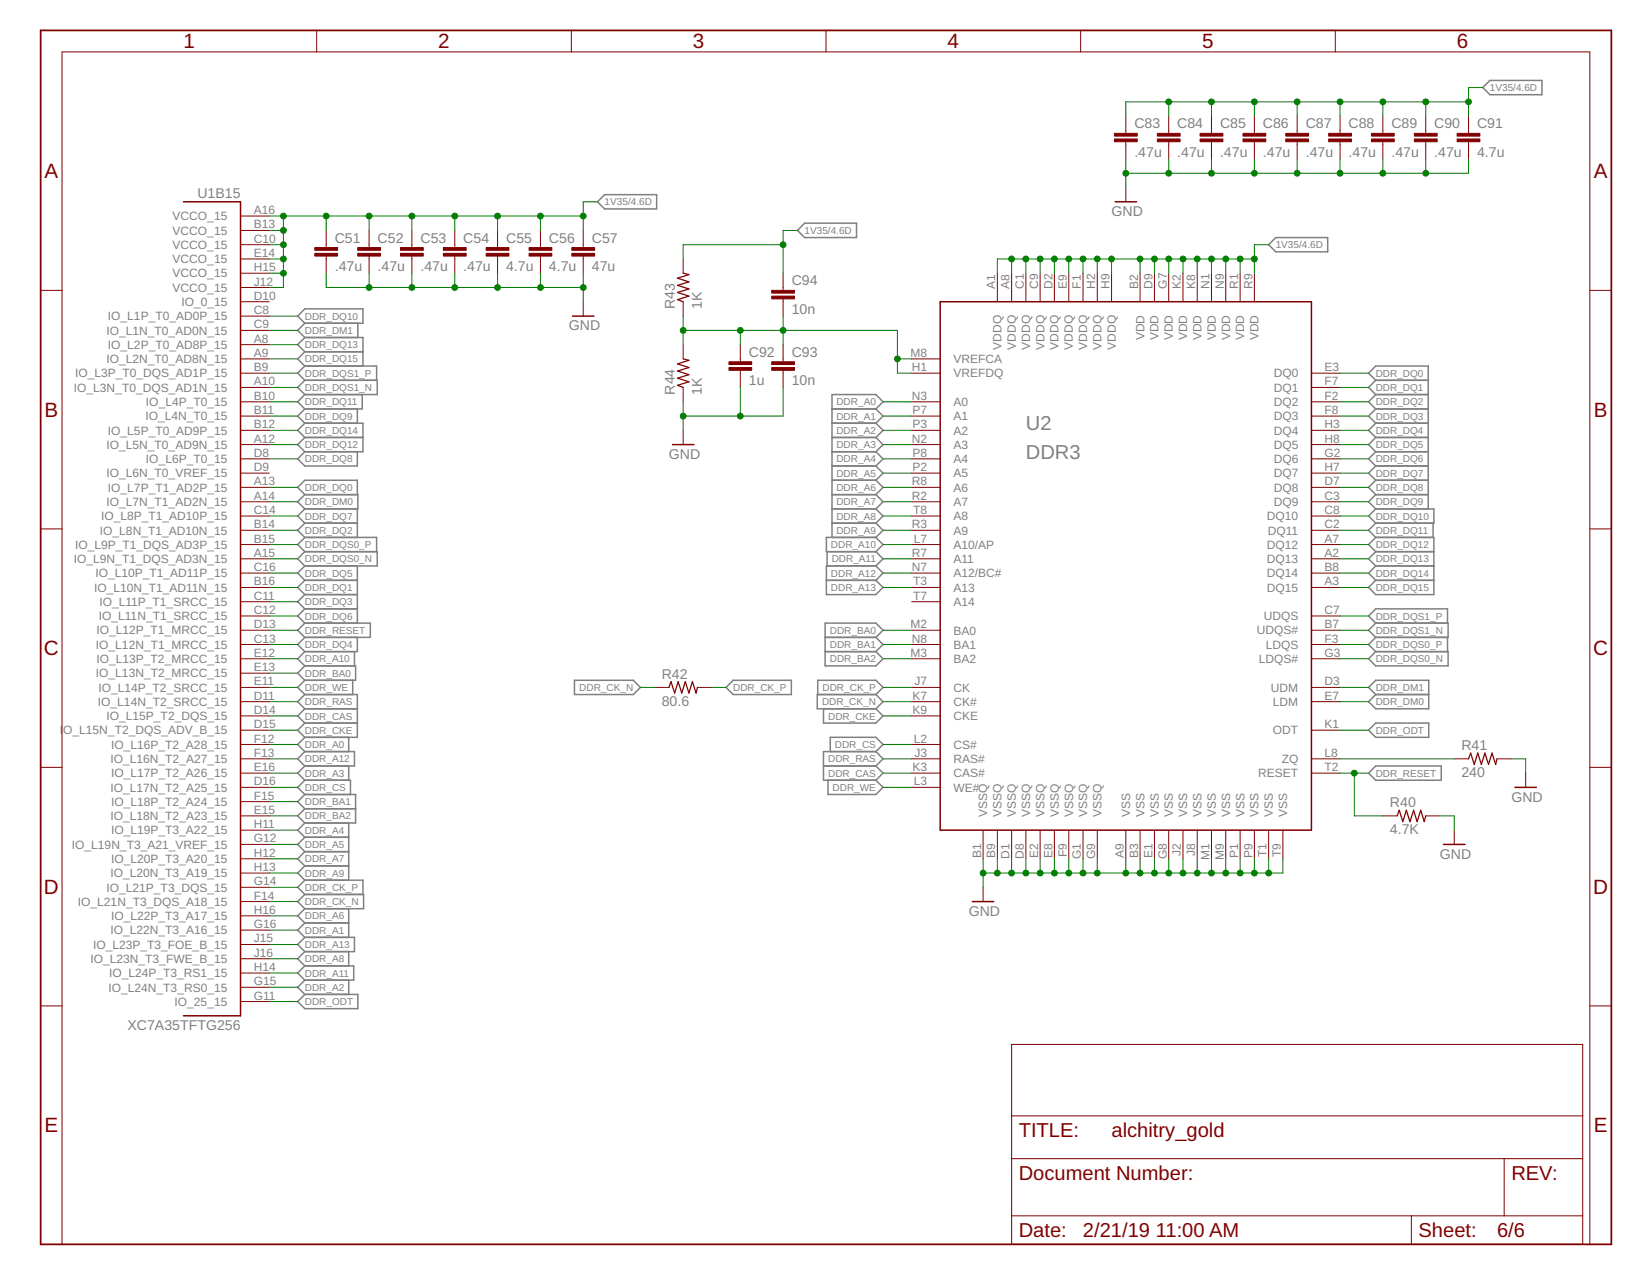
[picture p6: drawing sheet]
<svg xmlns="http://www.w3.org/2000/svg" width="279mm" height="216mm" viewBox="0 0 279 216" stroke-linecap="round" stroke-linejoin="round" font-family="sans-serif">
<g fill="none" stroke="#808080" stroke-width=".25">
<path d="M250.9 14.8l1.2-1.2h8.8v2.4h-8.8zM101.1 34.1l1.2-1.2h8.8v2.4h-8.8zM136.2 37.8h8.7v2.4h-8.7l-1.2-1.2zM51.6 52.3h9.8v2.4h-9.8l-1.2-1.2zM51.6 57.1h9.8v4.8M51.6 57.1l-1.2 1.2 1.2 1.2M51.6 59.5h9.8M51.6 59.5l-1.2 1.2 1.2 1.2M51.6 54.7l-1.2 1.2 1.2 1.2M60.6 54.7v2.4M214.7 41.4l1.2-1.2h8.8v2.4h-8.8zM51.6 61.9h12.1v2.4"/>
<path d="M51.6 64.3h12.2v2.5h-12.2M51.6 76.4l-1.2 1.2 1.2 1.2h8.9v-2.4M51.6 71.6h9.8v4.8h-9.8M51.6 74h9.8M51.6 69.2l-1.2 1.2 1.2 1.2M51.6 66.8l-1.2 1.2 1.2 1.2M51.6 74l-1.2 1.2 1.2 1.2M51.6 71.6l-1.2 1.2 1.2 1.2M51.6 64.3l-1.2 1.3 1.2 1.2M51.6 61.9l-1.2 1.2 1.2 1.2M60.5 69.2v2.4M61.3 66.8v2.4h-9.7"/>
<path d="M140.8 69.2h7.4M140.8 71.6h7.4M140.8 74h7.4M140.8 76.4h7.4M140.8 78.8h7.4M148.2 69.2l1.2-1.2-1.2-1.2h-7.4v24.1M148.2 69.2l1.2 1.2-1.2 1.2M148.2 71.6l1.2 1.2-1.2 1.2M148.2 74l1.2 1.2-1.2 1.2M148.2 76.4l1.2 1.2-1.2 1.2M148.2 78.8l1.2 1.3-1.2 1.2M232.8 64.3l-1.2-1.2 1.2-1.2h8.9v24.2"/>
<path d="M232.8 64.3h8.9M232.8 64.3l-1.2 1.3 1.2 1.2M232.8 66.8h8.9M232.8 66.8l-1.2 1.2 1.2 1.2M232.8 69.2h8.9M232.8 69.2l-1.2 1.2 1.2 1.2M232.8 71.6h8.9M232.8 71.6l-1.2 1.2 1.2 1.2M232.8 74h8.9M232.8 74l-1.2 1.2 1.2 1.2M232.8 76.4h8.9M232.8 76.4l-1.2 1.2 1.2 1.2"/>
<path d="M232.8 78.8h8.9M232.8 78.8l-1.2 1.3 1.2 1.2M51.6 83.7l-1.2-1.2 1.2-1.2h8.9v2.4M51.6 83.7h9v2.4h-9M51.6 98.2l-1.2 1.2 1.2 1.2M51.6 98.2h8.9M51.6 88.5l-1.2 1.2 1.2 1.2M51.6 88.5h8.9M51.6 90.9h12.1v2.4M51.6 95.8l-1.2 1.2 1.2 1.2M51.6 93.3h12.2v2.5h-12.2M51.6 86.1l-1.2 1.2 1.2 1.2"/>
<path d="M51.6 90.9l-1.2 1.2 1.2 1.2M51.6 93.3l-1.2 1.3 1.2 1.2M51.6 83.7l-1.2 1.2 1.2 1.2M60.5 86.1v4.8M60.5 95.8v9.6M139.8 98.2h8.4M140 93.3v2.5M140.8 81.3h7.4M140.8 83.7h7.4M140.8 88.5h7.4M140.8 86.1h7.4M148.2 95.8h-8.4v4.8h8.4l1.2-1.2-1.2-1.2"/>
<path d="M148.2 90.9h-8.4v2.4h8.4M148.2 81.3l1.2 1.2-1.2 1.2M148.2 83.7l1.2 1.2-1.2 1.2M148.2 86.1l1.2 1.2-1.2 1.2M148.2 88.5l1.2 1.2-1.2 1.2M148.2 90.9l1.2 1.2-1.2 1.2M148.2 93.3l1.2 1.3-1.2 1.2M148.2 95.8l1.2 1.2-1.2 1.2M232.8 81.3h8.9M232.8 83.7h8.9M232.8 98.2h9.9M232.8 90.9h9.9v9.7h-9.9l-1.2-1.2 1.2-1.2"/>
<path d="M232.8 86.1h9.9v2.4h-9.9M232.8 95.8h9.9M232.8 81.3l-1.2 1.2 1.2 1.2M232.8 83.7l-1.2 1.2 1.2 1.2M232.8 86.1l-1.2 1.2 1.2 1.2M232.8 88.5l-1.2 1.2 1.2 1.2M232.8 90.9l-1.2 1.2 1.2 1.2M232.8 93.3h9.9M232.8 93.3l-1.2 1.3 1.2 1.2M232.8 95.8l-1.2 1.2 1.2 1.2M242.5 88.5v2.4M51.6 117.5h8.9v7.3h-8.9"/>
<path d="M51.6 100.6h8.9M51.6 100.6l-1.2 1.2 1.2 1.2M51.6 103h8.9M51.6 107.8l-1.2 1.3 1.2 1.2M51.6 105.4h11.1v2.4h-11.1M51.6 103l-1.2 1.2 1.2 1.2M51.6 112.7h8.6v2.4h-8.6M51.6 119.9h8.9M51.6 105.4l-1.2 1.2 1.2 1.2M51.6 110.3l-1.2 1.2 1.2 1.2M51.6 112.7l-1.2 1.2 1.2 1.2M51.6 117.5l-1.2 1.2 1.2 1.2"/>
<path d="M51.6 119.9l-1.2 1.2 1.2 1.2M51.6 115.1l-1.2 1.2 1.2 1.2M59.7 115.1v2.4M60 110.3v2.4M60.5 107.8v2.5h-8.9M97.2 115.1h10l1.2 1.2-1.2 1.2h-10zM124.1 115.1h9.8v2.4h-9.8l-1.2-1.2zM138.4 117.5v-2.4h9.8l1.2 1.2-1.2 1.2M139.4 119.9v2.4h8.8l1.2-1.2-1.2-1.2M139.6 107.8h8.6M139.6 110.3h8.6M148.2 107.8l1.2-1.2-1.2-1.2h-8.6v7.3h8.6l1.2-1.2-1.2-1.2"/>
<path d="M148.2 117.5h-9.9v2.4h9.9M148.2 107.8l1.2 1.3-1.2 1.2M148.2 117.5l1.2 1.2-1.2 1.2M232.8 105.4l-1.2-1.2 1.2-1.2h12.2v2.4M232.8 105.4h12.3v2.4h-12.3M232.8 110.3h12.3v2.4h-12.3l-1.2-1.2zM232.8 107.8l-1.2 1.3 1.2 1.2M232.8 105.4l-1.2 1.2 1.2 1.2M232.8 115.1h9v4.8h-9l-1.2-1.2 1.2-1.2-1.2-1.2zM232.8 117.5h9M245 107.8v2.5M51.6 122.3h8.9"/>
<path d="M51.6 127.2h8.4v2.4h-8.4M51.6 132h7.7v2.4M51.6 124.8l-1.2 1.2 1.2 1.2M51.6 129.6l-1.2 1.2 1.2 1.2M51.6 139.3l-1.2 1.2 1.2 1.2M51.6 134.4h8.6v4.9h-8.6M51.6 127.2l-1.2 1.2 1.2 1.2M51.6 134.4l-1.2 1.2 1.2 1.2M51.6 136.8h8.6M51.6 136.8l-1.2 1.2 1.2 1.3M51.6 122.3l-1.2 1.2 1.2 1.3M51.6 132l-1.2 1.2 1.2 1.2"/>
<path d="M59 124.8v2.4M59 129.6v2.4M59 139.3v9.6M139.4 129.6h8.8M140.1 132v2.4h8.1l1.2-1.2-1.2-1.2M140.5 127.2v-2.4h7.7l1.2 1.2-1.2 1.2M148.2 127.2h-8.8v4.8h8.8M148.2 127.2l1.2 1.2-1.2 1.2M148.2 129.6l1.2 1.2-1.2 1.2M232.8 122.3h9v2.5h-9l-1.2-1.3zM232.8 129.6h11.1v2.4h-11.1l-1.2-1.2zM51.6 148.9h9.8v2.4"/>
<path d="M51.6 156.2l-1.2 1.2 1.2 1.2M51.6 156.2h7.4M51.6 158.6h8.4v2.4h-8.4M51.6 141.7h7.4M51.6 141.7l-1.2 1.2 1.2 1.2M51.6 144.1h7.4M51.6 153.8l-1.2 1.2 1.2 1.2M51.6 151.3h9.9v2.5h-9.9M51.6 144.1l-1.2 1.2 1.2 1.2M51.6 146.5h7.4M51.6 146.5l-1.2 1.2 1.2 1.2M51.6 158.6l-1.2 1.2 1.2 1.2"/>
<path d="M51.6 148.9l-1.2 1.2 1.2 1.2M51.6 151.3l-1.2 1.2 1.2 1.3M59 153.8v4.8M50.4 169.5l1.2-1.2h9v2.4h-9zM51.6 165.8l-1.2 1.2 1.2 1.3M51.6 163.4h8.3v2.4h-8.3M51.6 161l-1.2 1.2 1.2 1.2M51.6 163.4l-1.2 1.2 1.2 1.2M59 161v2.4M59 165.8v2.5"/>
</g>
<g fill="none" stroke="#800000" stroke-width=".17">
<path d="M53.6 5.1v3.7M96.7 5.1v3.7M139.8 5.1v3.7M182.9 5.1v3.7M190.5 19.6v2.9M197.8 19.6v2.9M205 19.6v2.9M212.3 19.6v2.9M219.5 19.6v2.9M226 5.1v3.7M226.8 19.6v2.9M234 19.6v2.9"/>
<path d="M241.3 19.6v2.9M248.5 19.6v2.9M40.7 36.6h4.9M40.7 39h4.9M55.2 39v2.9M62.5 39v2.9M69.7 39v2.9M77 39v2.9M84.2 39v2.9M91.5 39v2.9M98.7 39v2.9M190.5 24v2.9"/>
<path d="M190.5 31.7v2.4M197.8 24v2.9M205 24v2.9M212.3 24v2.9M219.5 24v2.9M226.8 24v2.9M234 24v2.9M241.3 24v2.9M248.5 24v2.9M6.9 49.1h3.6M40.7 41.4h4.9M40.7 43.8h4.9"/>
<path d="M40.7 46.2h4.9M40.7 48.6h4.9M40.7 51.1h4.9M40.7 53.5h4.9M40.7 55.9h4.9M40.7 58.3h4.9M55.2 43.3v2.9M62.5 43.3v2.9M69.7 43.3v2.9M77 43.3v2.9M84.2 43.3v2.9M91.5 43.3v2.9"/>
<path d="M98.7 43.3v2.9M98.7 51.1v2.4M115.6 43.8v2.4M115.6 51.1v2.4M115.6 58.3v2.4M125.3 58.3v2.9M132.5 46.2v2.9M132.5 50.6v2.9M132.5 58.3v2.9M168.8 46.2v4.9M171.2 46.2v4.9M173.6 46.2v4.9"/>
<path d="M176 46.2v4.9M178.4 46.2v4.9M180.9 46.2v4.9M183.3 46.2v4.9M185.7 46.2v4.9M188.1 46.2v4.9M192.9 46.2v4.9M195.4 46.2v4.9M197.8 46.2v4.9M200.2 46.2v4.9M202.6 46.2v4.9M205 46.2v4.9"/>
<path d="M207.4 46.2v4.9M209.9 46.2v4.9M212.3 46.2v4.9M269 49.1h3.7M40.7 68h4.9M40.7 70.4h4.9M40.7 72.8h4.9M40.7 75.2h4.9M40.7 77.6h4.9M40.7 63.1h4.9M40.7 65.6h4.9M40.7 60.7h4.9"/>
<path d="M115.6 65.6v2.4M115.6 72.8v2.4M125.3 62.7v2.9M132.5 62.7v2.9M154.3 68h4.8M154.3 70.4h4.8M154.3 72.8h4.8M154.3 75.2h4.8M154.3 77.6h4.8M154.3 63.1h4.8M154.3 60.7h4.8M221.9 68h4.9"/>
<path d="M221.9 70.4h4.9M221.9 72.8h4.9M221.9 75.2h4.9M221.9 77.6h4.9M221.9 63.1h4.9M221.9 65.6h4.9M6.9 89.5h3.6M40.7 80.1h4.9M40.7 82.5h4.9M40.7 84.9h4.9M40.7 87.3h4.9M40.7 89.7h4.9"/>
<path d="M40.7 92.1h4.9M40.7 94.6h4.9M40.7 97h4.9M40.7 99.4h4.9M154.3 80.1h4.8M154.3 82.5h4.8M154.3 84.9h4.8M154.3 87.3h4.8M154.3 89.7h4.8M154.3 92.1h4.8M154.3 94.6h4.8M154.3 97h4.8"/>
<path d="M154.3 99.4h4.8M221.9 80.1h4.9M221.9 82.5h4.9M221.9 84.9h4.9M221.9 87.3h4.9M221.9 89.7h4.9M221.9 92.1h4.9M221.9 94.6h4.9M221.9 97h4.9M221.9 99.4h4.9M269 89.5h3.7M40.7 101.8h4.9"/>
<path d="M40.7 106.6h4.9M40.7 109.1h4.9M40.7 111.5h4.9M40.7 116.3h4.9M40.7 118.7h4.9M40.7 104.2h4.9M40.7 113.9h4.9M110.8 116.3h2.4M118 116.3h2.5M154.3 101.8h4.8M154.3 106.6h4.8M154.3 109.1h4.8"/>
<path d="M154.3 111.5h4.8M154.3 116.3h4.8M154.3 118.7h4.8M221.9 106.6h4.9M221.9 109.1h4.9M221.9 111.5h4.9M221.9 116.3h4.9M221.9 118.7h4.9M221.9 104.2h4.9M6.9 129.8h3.6M40.7 121.1h4.9M40.7 126h4.9"/>
<path d="M40.7 128.4h4.9M40.7 130.8h4.9M40.7 133.2h4.9M40.7 123.5h4.9M40.7 135.6h4.9M40.7 138h4.9M154.3 121.1h4.8M154.3 126h4.8M154.3 128.4h4.8M154.3 130.8h4.8M154.3 133.2h4.8M221.9 128.4h4.9"/>
<path d="M221.9 130.8h4.9M221.9 123.5h4.9M234 138h2.4M241.3 138h2.4M246.1 128.4h2.4M253.3 128.4h2.5M258.2 130.8v2.4M269 129.8h3.7M40.7 140.5h4.9M40.7 142.9h4.9M40.7 145.3h4.9M40.7 147.7h4.9"/>
<path d="M40.7 150.1h4.9M40.7 152.5h4.9M40.7 155h4.9M40.7 157.4h4.9M40.7 159.8h4.9M166.4 140.5v4.8M166.4 150.1v2.4M168.8 140.5v4.8M171.2 140.5v4.8M173.6 140.5v4.8M176 140.5v4.8M178.4 140.5v4.8"/>
<path d="M180.9 140.5v4.8M183.3 140.5v4.8M185.7 140.5v4.8M190.5 140.5v4.8M192.9 140.5v4.8M195.4 140.5v4.8M197.8 140.5v4.8M200.2 140.5v4.8M202.6 140.5v4.8M205 140.5v4.8M207.4 140.5v4.8M209.9 140.5v4.8"/>
<path d="M212.3 140.5v4.8M214.7 140.5v4.8M217.1 140.5v4.8M246.1 140.5v2.4M6.9 170.2h3.6M40.7 162.2h4.9M40.7 164.6h4.9M40.7 167h4.9M40.7 169.5h4.9M171.2 176.7h96.6v33.8h-96.6zM269 170.2h3.7M171.2 196h96.6"/>
<path d="M171.2 188.8h96.6M254.6 196v9.7M10.5 210.5v-201.7h258.5v201.7M171.2 205.7h96.6M238.8 205.7v4.8"/>
</g>
<path d="M31.1 34.1h9.6v137.8h-9.6M188.7 34.1h3.6M96.9 53.5h3.6M159.1 51.1h62.8v89.4h-62.8zM113.8 75.2h3.6M256.4 133.2h3.6M164.5 152.5h3.7M244.3 142.9h3.6" fill="none" stroke="#800000" stroke-width=".25"/>
<path d="M6.9 5.1h265.8v205.4h-265.8z" fill="none" stroke="#800000" stroke-width=".3"/>
<g fill="#800000" stroke="#800000" stroke-width=".17">
<path d="M53.3 42.9h3.8v.4h-3.8z"/>
<path d="M53.3 41.9h3.8v.5h-3.8z"/>
<path d="M60.5 42.9h3.9v.4h-3.9z"/>
<path d="M60.5 41.9h3.9v.5h-3.9z"/>
<path d="M67.8 42.9h3.8v.4h-3.8z"/>
<path d="M67.8 41.9h3.8v.5h-3.8z"/>
<path d="M75 42.9h3.9v.4h-3.9z"/>
<path d="M75 41.9h3.9v.5h-3.9z"/>
<path d="M82.3 42.9h3.8v.4h-3.8z"/>
<path d="M82.3 41.9h3.8v.5h-3.8z"/>
<path d="M89.5 42.9h3.9v.4h-3.9z"/>
<path d="M89.5 41.9h3.9v.5h-3.9z"/>
<path d="M96.8 42.9h3.8v.4h-3.8z"/>
<path d="M96.8 41.9h3.8v.5h-3.8z"/>
<path d="M188.6 23.5h3.8v.5h-3.8z"/>
<path d="M188.6 22.6h3.8v.4h-3.8z"/>
<path d="M195.9 23.5h3.8v.5h-3.8z"/>
<path d="M195.9 22.6h3.8v.4h-3.8z"/>
<path d="M203.1 23.5h3.8v.5h-3.8z"/>
<path d="M203.1 22.6h3.8v.4h-3.8z"/>
<path d="M210.4 23.5h3.8v.5h-3.8z"/>
<path d="M210.4 22.6h3.8v.4h-3.8z"/>
<path d="M217.6 23.5h3.8v.5h-3.8z"/>
<path d="M217.6 22.6h3.8v.4h-3.8z"/>
<path d="M224.9 23.5h3.8v.5h-3.8z"/>
<path d="M224.9 22.6h3.8v.4h-3.8z"/>
<path d="M232.1 23.5h3.8v.5h-3.8z"/>
<path d="M232.1 22.6h3.8v.4h-3.8z"/>
<path d="M239.4 23.5h3.8v.5h-3.8z"/>
<path d="M239.4 22.6h3.8v.4h-3.8z"/>
<path d="M246.6 23.5h3.8v.5h-3.8z"/>
<path d="M246.6 22.6h3.8v.4h-3.8z"/>
<path d="M123.4 62.2h3.8v.5h-3.8z"/>
<path d="M123.4 61.2h3.8v.5h-3.8z"/>
<path d="M130.6 62.2h3.9v.5h-3.9z"/>
<path d="M130.6 61.2h3.9v.5h-3.9z"/>
<path d="M130.6 50.1h3.9v.5h-3.9z"/>
<path d="M130.6 49.1h3.9v.5h-3.9z"/>
</g>
<path d="M115.6 46.2l1 .3-1.9 .6 1.9 .6-1.9 .6 1.9 .6-1.9 .6 1.9 .6-1.9 .6 .9 .4M115.6 60.7l1 .3-1.9 .6 1.9 .6-1.9 .6 1.9 .6-1.9 .6 1.9 .6-1.9 .6 .9 .4M113.2 116.3l.4-1 .6 2 .6-2 .6 2 .6-2 .6 2 .6-2 .6 2 .2-1M236.4 138l.4-.9 .6 1.9 .6-1.9 .6 1.9 .6-1.9 .6 1.9 .6-1.9 .6 1.9 .3-1M248.5 128.4l.4-1 .6 1.9 .6-1.9 .6 1.9 .6-1.9 .6 1.9 .6-1.9 .6 1.9 .2-.9" fill="none" stroke="#800000" stroke-width=".21"/>
<g fill="none" stroke="#008000" stroke-width=".17">
<path d="M197.8 17.2v2.4M205 17.2v2.4M212.3 17.2v2.4M219.5 17.2v2.4M226.8 17.2v2.4M234 17.2v2.4M241.3 17.2v2.4M248.5 17.2h-58v2.4M250.9 14.8h-2.4v4.8M45.6 39h2.4M45.6 36.6h53.1M48 36.6v12h-2.4"/>
<path d="M55.2 36.6v2.4M62.5 36.6v2.4M69.7 36.6v2.4M77 36.6v2.4M84.2 36.6v2.4M91.5 36.6v2.4M101.1 34.1h-2.4v4.9M135 39h-2.5v7.2M190.5 26.9v4.8M197.8 26.9v2.4M205 26.9v2.4M212.3 26.9v2.4"/>
<path d="M219.5 26.9v2.4M226.8 26.9v2.4M234 26.9v2.4M241.3 26.9v2.4M248.5 26.9v2.4h-58M45.6 53.5h4.8M45.6 58.3h4.8M45.6 55.9h4.8M45.6 46.2h2.4M45.6 43.8h2.4M45.6 41.4h2.4M55.2 46.2v2.4h43.5"/>
<path d="M62.5 46.2v2.4M69.7 46.2v2.4M77 46.2v2.4M84.2 46.2v2.4M91.5 46.2v2.4M98.7 46.2v4.9M115.6 55.9h36.3v7.2h2.4M115.6 53.5v4.8M125.3 55.9v2.4M132.5 41.4h-16.9v2.4M132.5 53.5v4.8M171.2 43.8v2.4"/>
<path d="M173.6 43.8v2.4M176 43.8v2.4M178.4 43.8v2.4M180.9 43.8v2.4M183.3 43.8v2.4M185.7 43.8v2.4M188.1 43.8v2.4M192.9 43.8v2.4M195.4 43.8v2.4M197.8 43.8v2.4M200.2 43.8v2.4M202.6 43.8v2.4"/>
<path d="M205 43.8v2.4M207.4 43.8v2.4M209.9 43.8v2.4M212.3 43.8h-43.5v2.4M214.7 41.4h-2.4v4.8M45.6 63.1h4.8M45.6 65.6h4.8M45.6 68h4.8M45.6 70.4h4.8M45.6 72.8h4.8M45.6 75.2h4.8M45.6 77.6h4.8"/>
<path d="M45.6 60.7h4.8M115.6 68v4.8M125.3 65.6v4.8M132.5 65.6v4.8h-16.9M149.4 68h4.9M149.4 70.4h4.9M149.4 72.8h4.9M149.4 75.2h4.9M149.4 77.6h4.9M151.9 60.7h2.4M226.8 63.1h4.8M226.8 65.6h4.8"/>
<path d="M226.8 68h4.8M226.8 70.4h4.8M226.8 72.8h4.8M226.8 75.2h4.8M226.8 77.6h4.8M45.6 82.5h4.8M45.6 99.4h4.8M45.6 89.7h4.8M45.6 97h4.8M45.6 87.3h4.8M45.6 84.9h4.8M45.6 92.1h4.8"/>
<path d="M45.6 94.6h4.8M149.4 82.5h4.9M149.4 99.4h4.9M149.4 89.7h4.9M149.4 97h4.9M149.4 80.1h4.9M149.4 87.3h4.9M149.4 84.9h4.9M149.4 92.1h4.9M149.4 94.6h4.9M226.8 82.5h4.8M226.8 99.4h4.8"/>
<path d="M226.8 89.7h4.8M226.8 97h4.8M226.8 80.1h4.8M226.8 87.3h4.8M226.8 84.9h4.8M226.8 92.1h4.8M226.8 94.6h4.8M45.6 101.8h4.8M45.6 109.1h4.8M45.6 104.2h4.8M45.6 111.5h4.8M45.6 106.6h4.8"/>
<path d="M45.6 116.3h4.8M45.6 118.7h4.8M45.6 113.9h4.8M108.4 116.3h2.4M120.5 116.3h2.4M149.4 109.1h4.9M149.4 111.5h4.9M149.4 106.6h4.9M149.4 116.3h4.9M149.4 118.7h4.9M226.8 109.1h4.8M226.8 104.2h4.8"/>
<path d="M226.8 111.5h4.8M226.8 106.6h4.8M226.8 116.3h4.8M226.8 118.7h4.8M45.6 123.5h4.8M45.6 130.8h4.8M45.6 138h4.8M45.6 126h4.8M45.6 128.4h4.8M45.6 135.6h4.8M45.6 121.1h4.8M45.6 133.2h4.8"/>
<path d="M149.4 130.8h4.9M149.4 126h4.9M149.4 128.4h4.9M149.4 121.1h4.9M149.4 133.2h4.9M226.8 123.5h4.8M226.8 130.8h4.8M226.8 128.4h19.3M229.2 130.8v7.2h4.8M243.7 138h2.4v2.5M255.8 128.4h2.4v2.4M45.6 157.4h4.8"/>
<path d="M45.6 140.5h4.8M45.6 142.9h4.8M45.6 155h4.8M45.6 145.3h4.8M45.6 147.7h4.8M45.6 159.8h4.8M45.6 150.1h4.8M45.6 152.5h4.8M166.4 145.3v4.8M168.8 145.3v2.4M171.2 145.3v2.4M173.6 145.3v2.4"/>
<path d="M176 145.3v2.4M178.4 145.3v2.4M180.9 145.3v2.4M183.3 145.3v2.4M185.7 145.3v2.4M190.5 145.3v2.4M192.9 145.3v2.4M195.4 145.3v2.4M197.8 145.3v2.4M200.2 145.3v2.4M202.6 145.3v2.4M205 145.3v2.4"/>
<path d="M207.4 145.3v2.4M209.9 145.3v2.4M212.3 145.3v2.4M214.7 145.3v2.4M217.1 145.3v2.4h-50.7M45.6 169.5h4.8M45.6 167h4.8M45.6 162.2h4.8M45.6 164.6h4.8"/>
</g>
<g fill="#008000" stroke="#008000" stroke-width=".17">
<circle cx="229.2" cy="130.8" r=".49"/>
<circle cx="48" cy="46.2" r=".49"/>
<circle cx="48" cy="43.8" r=".49"/>
<circle cx="48" cy="41.4" r=".49"/>
<circle cx="48" cy="39" r=".49"/>
<circle cx="48" cy="36.6" r=".49"/>
<circle cx="55.2" cy="36.6" r=".49"/>
<circle cx="62.5" cy="36.6" r=".49"/>
<circle cx="69.7" cy="36.6" r=".49"/>
<circle cx="77" cy="36.6" r=".49"/>
<circle cx="84.2" cy="36.6" r=".49"/>
<circle cx="91.5" cy="36.6" r=".49"/>
<circle cx="98.7" cy="36.6" r=".49"/>
<circle cx="195.4" cy="43.8" r=".49"/>
<circle cx="197.8" cy="43.8" r=".49"/>
<circle cx="200.2" cy="43.8" r=".49"/>
<circle cx="202.6" cy="43.8" r=".49"/>
<circle cx="205" cy="43.8" r=".49"/>
<circle cx="207.4" cy="43.8" r=".49"/>
<circle cx="209.9" cy="43.8" r=".49"/>
<circle cx="212.3" cy="43.8" r=".49"/>
<circle cx="192.9" cy="43.8" r=".49"/>
<circle cx="188.1" cy="43.8" r=".49"/>
<circle cx="185.7" cy="43.8" r=".49"/>
<circle cx="183.3" cy="43.8" r=".49"/>
<circle cx="180.9" cy="43.8" r=".49"/>
<circle cx="178.4" cy="43.8" r=".49"/>
<circle cx="176" cy="43.8" r=".49"/>
<circle cx="173.6" cy="43.8" r=".49"/>
<circle cx="171.2" cy="43.8" r=".49"/>
<circle cx="197.8" cy="17.2" r=".49"/>
<circle cx="205" cy="17.2" r=".49"/>
<circle cx="212.3" cy="17.2" r=".49"/>
<circle cx="219.5" cy="17.2" r=".49"/>
<circle cx="226.8" cy="17.2" r=".49"/>
<circle cx="234" cy="17.2" r=".49"/>
<circle cx="241.3" cy="17.2" r=".49"/>
<circle cx="248.5" cy="17.2" r=".49"/>
<circle cx="132.5" cy="41.4" r=".49"/>
<circle cx="98.7" cy="48.6" r=".49"/>
<circle cx="91.5" cy="48.6" r=".49"/>
<circle cx="84.2" cy="48.6" r=".49"/>
<circle cx="77" cy="48.6" r=".49"/>
<circle cx="69.7" cy="48.6" r=".49"/>
<circle cx="62.5" cy="48.6" r=".49"/>
<circle cx="166.4" cy="147.7" r=".49"/>
<circle cx="168.8" cy="147.7" r=".49"/>
<circle cx="171.2" cy="147.7" r=".49"/>
<circle cx="173.6" cy="147.7" r=".49"/>
<circle cx="176" cy="147.7" r=".49"/>
<circle cx="178.4" cy="147.7" r=".49"/>
<circle cx="180.9" cy="147.7" r=".49"/>
<circle cx="183.3" cy="147.7" r=".49"/>
<circle cx="185.7" cy="147.7" r=".49"/>
<circle cx="190.5" cy="147.7" r=".49"/>
<circle cx="192.9" cy="147.7" r=".49"/>
<circle cx="195.4" cy="147.7" r=".49"/>
<circle cx="197.8" cy="147.7" r=".49"/>
<circle cx="200.2" cy="147.7" r=".49"/>
<circle cx="202.6" cy="147.7" r=".49"/>
<circle cx="205" cy="147.7" r=".49"/>
<circle cx="207.4" cy="147.7" r=".49"/>
<circle cx="209.9" cy="147.7" r=".49"/>
<circle cx="212.3" cy="147.7" r=".49"/>
<circle cx="214.7" cy="147.7" r=".49"/>
<circle cx="115.6" cy="70.4" r=".49"/>
<circle cx="125.3" cy="70.4" r=".49"/>
<circle cx="197.8" cy="29.3" r=".49"/>
<circle cx="205" cy="29.3" r=".49"/>
<circle cx="212.3" cy="29.3" r=".49"/>
<circle cx="219.5" cy="29.3" r=".49"/>
<circle cx="226.8" cy="29.3" r=".49"/>
<circle cx="234" cy="29.3" r=".49"/>
<circle cx="241.3" cy="29.3" r=".49"/>
<circle cx="190.5" cy="29.3" r=".49"/>
<circle cx="115.6" cy="55.9" r=".49"/>
<circle cx="125.3" cy="55.9" r=".49"/>
<circle cx="132.5" cy="55.9" r=".49"/>
<circle cx="151.9" cy="60.7" r=".49"/>
</g>
<g font-size="3.5" fill="#800000">
<text x="31.1" y="8.2">1</text>
<text x="74.2" y="8.2">2</text>
<text x="117.3" y="8.2">3</text>
<text x="160.4" y="8.2">4</text>
<text x="203.4" y="8.2">5</text>
<text x="246.5" y="8.2">6</text>
<text x="7.5" y="30.2">A</text>
<text x="269.7" y="30.2">A</text>
<text x="7.5" y="70.5">B</text>
<text x="269.7" y="70.5">B</text>
<text x="7.4" y="110.9">C</text>
<text x="269.6" y="110.9">C</text>
<text x="7.4" y="151.2">D</text>
<text x="269.6" y="151.2">D</text>
<text x="7.5" y="191.6">E</text>
<text x="269.7" y="191.6">E</text>
</g>
<g font-size="3.4" fill="#808080">
<text x="173.6" y="77.6">DDR3</text>
<text x="173.6" y="72.8">U2</text>
</g>
<g font-size="3.4" fill="#800000">
<text x="172.4" y="192.4">TITLE:</text>
<text x="188.1" y="192.4">alchitry_gold</text>
<text x="172.4" y="199.7">Document Number:</text>
<text x="255.8" y="199.7">REV:</text>
<text x="172.4" y="209.3">Date:</text>
<text x="183.3" y="209.3">2/21/19</text>
<text x="195.6" y="209.3">11:00 AM</text>
<text x="240.1" y="209.3">Sheet:</text>
<text x="253.4" y="209.3">6/6</text>
</g>
<g font-size="2.4" fill="#808080">
<text x="192" y="21.7">C83</text>
<text x="199.2" y="21.7">C84</text>
<text x="206.5" y="21.7">C85</text>
<text x="213.7" y="21.7">C86</text>
<text x="221" y="21.7">C87</text>
<text x="228.2" y="21.7">C88</text>
<text x="235.5" y="21.7">C89</text>
<text x="242.7" y="21.7">C90</text>
<text x="250" y="21.7">C91</text>
<text x="192" y="26.5">.47u</text>
<text x="199.2" y="26.5">.47u</text>
<text x="206.5" y="26.5">.47u</text>
<text x="213.7" y="26.5">.47u</text>
<text x="221" y="26.5">.47u</text>
<text x="228.2" y="26.5">.47u</text>
<text x="235.5" y="26.5">.47u</text>
<text x="242.7" y="26.5">.47u</text>
<text x="250" y="26.5">4.7u</text>
<text x="33.4" y="33.4">U1B15</text>
<text x="56.7" y="41">C51</text>
<text x="63.9" y="41">C52</text>
<text x="71.2" y="41">C53</text>
<text x="78.4" y="41">C54</text>
<text x="85.7" y="41">C55</text>
<text x="92.9" y="41">C56</text>
<text x="100.2" y="41">C57</text>
<text x="188.1" y="36.6">GND</text>
<text x="56.7" y="45.9">.47u</text>
<text x="63.9" y="45.9">.47u</text>
<text x="71.2" y="45.9">.47u</text>
<text x="78.4" y="45.9">.47u</text>
<text x="85.7" y="45.9">4.7u</text>
<text x="92.9" y="45.9">4.7u</text>
<text x="100.2" y="45.9">47u</text>
<text x="114.2" y="52.3" transform="rotate(-90 114.2 52.3)">R43</text>
<text x="118.8" y="52.3" transform="rotate(-90 118.8 52.3)">1K</text>
<text x="134" y="53.1">10n</text>
<text x="134" y="48.3">C94</text>
<text x="96.3" y="55.9">GND</text>
<text x="126.7" y="65.2">1u</text>
<text x="126.7" y="60.4">C92</text>
<text x="134" y="65.2">10n</text>
<text x="134" y="60.4">C93</text>
<text x="114.2" y="66.8" transform="rotate(-90 114.2 66.8)">R44</text>
<text x="118.8" y="66.8" transform="rotate(-90 118.8 66.8)">1K</text>
<text x="113.2" y="77.6">GND</text>
<text x="112" y="119.4">80.6</text>
<text x="112" y="114.9">R42</text>
<text x="247.3" y="131.5">240</text>
<text x="247.3" y="127">R41</text>
<text x="235.2" y="136.6">R40</text>
<text x="255.8" y="135.6">GND</text>
<text x="235.2" y="141.2">4.7K</text>
<text x="243.7" y="145.3">GND</text>
<text x="163.9" y="155">GND</text>
<text x="21.6" y="174.3">XC7A35TFTG256</text>
</g>
<g font-size="2" fill="#808080">
<text x="29.2" y="37.3">VCCO_15</text>
<text x="29.2" y="39.7">VCCO_15</text>
<text x="42.9" y="36.2">A16</text>
<text x="42.9" y="38.6">B13</text>
<text x="42.9" y="41.1">C10</text>
<text x="29.2" y="42.1">VCCO_15</text>
<text x="29.2" y="44.5">VCCO_15</text>
<text x="29.2" y="46.9">VCCO_15</text>
<text x="42.9" y="43.5">E14</text>
<text x="42.9" y="45.9">H15</text>
<text x="29.2" y="49.4">VCCO_15</text>
<text x="30.7" y="51.8">IO_0_15</text>
<text x="42.9" y="48.3">J12</text>
<text x="42.9" y="50.7">D10</text>
<text x="42.9" y="53.1">C8</text>
<text x="168.4" y="48.8" transform="rotate(-90 168.4 48.8)">A1</text>
<text x="170.9" y="48.8" transform="rotate(-90 170.9 48.8)">A8</text>
<text x="173.3" y="48.8" transform="rotate(-90 173.3 48.8)">C1</text>
<text x="175.7" y="48.8" transform="rotate(-90 175.7 48.8)">C9</text>
<text x="178.1" y="48.8" transform="rotate(-90 178.1 48.8)">D2</text>
<text x="180.5" y="48.8" transform="rotate(-90 180.5 48.8)">E9</text>
<text x="182.9" y="48.8" transform="rotate(-90 182.9 48.8)">F1</text>
<text x="185.4" y="48.8" transform="rotate(-90 185.4 48.8)">H2</text>
<text x="187.8" y="48.8" transform="rotate(-90 187.8 48.8)">H9</text>
<text x="192.6" y="48.8" transform="rotate(-90 192.6 48.8)">B2</text>
<text x="195" y="48.8" transform="rotate(-90 195 48.8)">D9</text>
<text x="197.4" y="48.8" transform="rotate(-90 197.4 48.8)">G7</text>
<text x="199.9" y="48.8" transform="rotate(-90 199.9 48.8)">K2</text>
<text x="202.3" y="48.8" transform="rotate(-90 202.3 48.8)">K8</text>
<text x="204.7" y="48.8" transform="rotate(-90 204.7 48.8)">N1</text>
<text x="207.1" y="48.8" transform="rotate(-90 207.1 48.8)">N9</text>
<text x="209.5" y="48.8" transform="rotate(-90 209.5 48.8)">R1</text>
<text x="211.9" y="48.8" transform="rotate(-90 211.9 48.8)">R9</text>
<text x="18" y="56.6">IO_L1N_T0_AD0N_15</text>
<text x="18.3" y="54.2">IO_L1P_T0_AD0P_15</text>
<text x="18.3" y="59">IO_L2P_T0_AD8P_15</text>
<text x="42.9" y="55.6">C9</text>
<text x="42.9" y="58">A8</text>
<text x="169.5" y="59.1" transform="rotate(-90 169.5 59.1)">VDDQ</text>
<text x="171.9" y="59.1" transform="rotate(-90 171.9 59.1)">VDDQ</text>
<text x="174.3" y="59.1" transform="rotate(-90 174.3 59.1)">VDDQ</text>
<text x="176.7" y="59.1" transform="rotate(-90 176.7 59.1)">VDDQ</text>
<text x="179.2" y="59.1" transform="rotate(-90 179.2 59.1)">VDDQ</text>
<text x="181.6" y="59.1" transform="rotate(-90 181.6 59.1)">VDDQ</text>
<text x="184" y="59.1" transform="rotate(-90 184 59.1)">VDDQ</text>
<text x="186.4" y="59.1" transform="rotate(-90 186.4 59.1)">VDDQ</text>
<text x="188.8" y="59.1" transform="rotate(-90 188.8 59.1)">VDDQ</text>
<text x="193.7" y="57.6" transform="rotate(-90 193.7 57.6)">VDD</text>
<text x="196.1" y="57.6" transform="rotate(-90 196.1 57.6)">VDD</text>
<text x="198.5" y="57.6" transform="rotate(-90 198.5 57.6)">VDD</text>
<text x="200.9" y="57.6" transform="rotate(-90 200.9 57.6)">VDD</text>
<text x="203.3" y="57.6" transform="rotate(-90 203.3 57.6)">VDD</text>
<text x="205.7" y="57.6" transform="rotate(-90 205.7 57.6)">VDD</text>
<text x="208.2" y="57.6" transform="rotate(-90 208.2 57.6)">VDD</text>
<text x="210.6" y="57.6" transform="rotate(-90 210.6 57.6)">VDD</text>
<text x="213" y="57.6" transform="rotate(-90 213 57.6)">VDD</text>
<text x="12.7" y="63.9">IO_L3P_T0_DQS_AD1P_15</text>
<text x="18" y="61.4">IO_L2N_T0_AD8N_15</text>
<text x="42.9" y="60.4">A9</text>
<text x="42.9" y="62.8">B9</text>
<text x="42.9" y="65.2">A10</text>
<text x="154.1" y="60.4">M8</text>
<text x="154.3" y="62.8">H1</text>
<text x="161.3" y="63.9">VREFDQ</text>
<text x="161.3" y="61.5">VREFCA</text>
<text x="215.5" y="63.9">DQ0</text>
<text x="224.2" y="62.8">E3</text>
<text x="224.2" y="65.2">F7</text>
<text x="12.5" y="66.3">IO_L3N_T0_DQS_AD1N_15</text>
<text x="24.6" y="71.1">IO_L4N_T0_15</text>
<text x="24.7" y="68.7">IO_L4P_T0_15</text>
<text x="42.9" y="67.6">B10</text>
<text x="42.9" y="70.1">B11</text>
<text x="154.3" y="67.6">N3</text>
<text x="154.4" y="70.1">P7</text>
<text x="161.3" y="68.7">A0</text>
<text x="161.3" y="71.1">A1</text>
<text x="215.5" y="66.3">DQ1</text>
<text x="215.5" y="68.7">DQ2</text>
<text x="215.5" y="71.1">DQ3</text>
<text x="224.2" y="67.6">F2</text>
<text x="224.2" y="70.1">F8</text>
<text x="18" y="75.9">IO_L5N_T0_AD9N_15</text>
<text x="18.3" y="73.5">IO_L5P_T0_AD9P_15</text>
<text x="42.9" y="72.5">B12</text>
<text x="42.9" y="74.9">A12</text>
<text x="42.9" y="77.3">D8</text>
<text x="154.3" y="74.9">N2</text>
<text x="154.4" y="72.5">P3</text>
<text x="154.4" y="77.3">P8</text>
<text x="161.3" y="73.5">A2</text>
<text x="161.3" y="76">A3</text>
<text x="215.5" y="73.5">DQ4</text>
<text x="215.5" y="75.9">DQ5</text>
<text x="224.2" y="72.5">H3</text>
<text x="224.2" y="74.9">H8</text>
<text x="224.2" y="77.3">G2</text>
<text x="18" y="80.8">IO_L6N_T0_VREF_15</text>
<text x="18.3" y="83.2">IO_L7P_T1_AD2P_15</text>
<text x="24.7" y="78.4">IO_L6P_T0_15</text>
<text x="42.9" y="79.7">D9</text>
<text x="42.9" y="82.1">A13</text>
<text x="154.3" y="82.1">R8</text>
<text x="154.4" y="79.7">P2</text>
<text x="161.3" y="78.4">A4</text>
<text x="161.3" y="80.8">A5</text>
<text x="161.3" y="83.2">A6</text>
<text x="215.5" y="78.4">DQ6</text>
<text x="215.5" y="80.8">DQ7</text>
<text x="215.5" y="83.2">DQ8</text>
<text x="224.2" y="79.7">H7</text>
<text x="224.2" y="82.1">D7</text>
<text x="17.1" y="88">IO_L8P_T1_AD10P_15</text>
<text x="18" y="85.6">IO_L7N_T1_AD2N_15</text>
<text x="42.9" y="84.6">A14</text>
<text x="42.9" y="87">C14</text>
<text x="42.9" y="89.4">B14</text>
<text x="154.3" y="84.6">R2</text>
<text x="154.3" y="89.4">R3</text>
<text x="154.5" y="87">T8</text>
<text x="161.3" y="85.6">A7</text>
<text x="161.3" y="88">A8</text>
<text x="214.4" y="88">DQ10</text>
<text x="215.5" y="85.6">DQ9</text>
<text x="224.2" y="84.6">C3</text>
<text x="224.2" y="87">C8</text>
<text x="224.2" y="89.4">C2</text>
<text x="12.5" y="95.3">IO_L9N_T1_DQS_AD3N_15</text>
<text x="12.7" y="92.9">IO_L9P_T1_DQS_AD3P_15</text>
<text x="16.9" y="90.4">IO_L8N_T1_AD10N_15</text>
<text x="42.9" y="91.8">B15</text>
<text x="42.9" y="94.2">A15</text>
<text x="154.3" y="94.2">R7</text>
<text x="154.6" y="91.8">L7</text>
<text x="161.3" y="90.4">A9</text>
<text x="161.3" y="92.9">A10/AP</text>
<text x="161.3" y="95.3">A11</text>
<text x="214.4" y="92.9">DQ12</text>
<text x="214.4" y="95.3">DQ13</text>
<text x="214.6" y="90.4">DQ11</text>
<text x="224.2" y="91.8">A7</text>
<text x="224.2" y="94.2">A2</text>
<text x="15.9" y="100.1">IO_L10N_T1_AD11N_15</text>
<text x="16.2" y="97.7">IO_L10P_T1_AD11P_15</text>
<text x="42.9" y="96.6">C16</text>
<text x="42.9" y="99.1">B16</text>
<text x="42.9" y="101.5">C11</text>
<text x="154.3" y="96.6">N7</text>
<text x="154.5" y="99.1">T3</text>
<text x="154.5" y="101.5">T7</text>
<text x="161.3" y="97.7">A12/BC#</text>
<text x="161.3" y="100.1">A13</text>
<text x="214.4" y="97.7">DQ14</text>
<text x="214.4" y="100.1">DQ15</text>
<text x="224.2" y="96.6">B8</text>
<text x="224.2" y="99.1">A3</text>
<text x="16.3" y="107.4">IO_L12P_T1_MRCC_15</text>
<text x="16.7" y="104.9">IO_L11N_T1_SRCC_15</text>
<text x="16.8" y="102.5">IO_L11P_T1_SRCC_15</text>
<text x="42.9" y="103.9">C12</text>
<text x="42.9" y="106.3">D13</text>
<text x="154.1" y="106.3">M2</text>
<text x="161.3" y="102.5">A14</text>
<text x="161.3" y="107.4">BA0</text>
<text x="212.7" y="107.4">UDQS#</text>
<text x="213.9" y="104.9">UDQS</text>
<text x="224.2" y="103.9">C7</text>
<text x="224.2" y="106.3">B7</text>
<text x="16.2" y="109.8">IO_L12N_T1_MRCC_15</text>
<text x="16.3" y="112.2">IO_L13P_T2_MRCC_15</text>
<text x="42.9" y="108.7">C13</text>
<text x="42.9" y="111.1">E12</text>
<text x="42.9" y="113.6">E13</text>
<text x="154.1" y="111.1">M3</text>
<text x="154.3" y="108.7">N8</text>
<text x="161.3" y="109.8">BA1</text>
<text x="161.3" y="112.2">BA2</text>
<text x="213" y="112.2">LDQS#</text>
<text x="214.2" y="109.8">LDQS</text>
<text x="224.2" y="108.7">F3</text>
<text x="224.2" y="111.1">G3</text>
<text x="16.2" y="114.6">IO_L13N_T2_MRCC_15</text>
<text x="16.6" y="119.4">IO_L14N_T2_SRCC_15</text>
<text x="16.7" y="117">IO_L14P_T2_SRCC_15</text>
<text x="42.9" y="116">E11</text>
<text x="42.9" y="118.4">D11</text>
<text x="154.4" y="118.4">K7</text>
<text x="154.8" y="116">J7</text>
<text x="161.3" y="117">CK</text>
<text x="161.3" y="119.4">CK#</text>
<text x="215.1" y="117">UDM</text>
<text x="215.4" y="119.4">LDM</text>
<text x="224.2" y="116">D3</text>
<text x="224.2" y="118.4">E7</text>
<text x="10.1" y="124.3">I</text>
<text x="10.7" y="124.3">O_L15N_T2_DQS_ADV_B_15</text>
<text x="18" y="121.9">IO_L15P_T2_DQS_15</text>
<text x="42.9" y="120.8">D14</text>
<text x="42.9" y="123.2">D15</text>
<text x="42.9" y="125.6">F12</text>
<text x="154.4" y="120.8">K9</text>
<text x="154.6" y="125.6">L2</text>
<text x="161.3" y="121.9">CKE</text>
<text x="215.4" y="124.3">ODT</text>
<text x="224.2" y="123.2">K1</text>
<text x="18.7" y="129.1">IO_L16N_T2_A27_15</text>
<text x="18.8" y="126.7">IO_L16P_T2_A28_15</text>
<text x="18.8" y="131.5">IO_L17P_T2_A26_15</text>
<text x="42.9" y="128">F13</text>
<text x="42.9" y="130.5">E16</text>
<text x="154.4" y="130.5">K3</text>
<text x="154.8" y="128">J3</text>
<text x="161.3" y="126.7">CS#</text>
<text x="161.3" y="129.1">RAS#</text>
<text x="161.3" y="131.5">CAS#</text>
<text x="212.9" y="131.5">RESET</text>
<text x="216.9" y="129.1">ZQ</text>
<text x="224.2" y="128">L8</text>
<text x="224.2" y="130.5">T2</text>
<text x="18.7" y="133.9">IO_L17N_T2_A25_15</text>
<text x="18.8" y="136.4">IO_L18P_T2_A24_15</text>
<text x="42.9" y="132.9">D16</text>
<text x="42.9" y="135.3">F15</text>
<text x="42.9" y="137.7">E15</text>
<text x="154.6" y="132.9">L3</text>
<text x="161.3" y="133.9">WE#</text>
<text x="12.2" y="143.6">IO_L19N_T3_A21_VREF_15</text>
<text x="18.7" y="138.8">IO_L18N_T2_A23_15</text>
<text x="18.8" y="141.2">IO_L19P_T3_A22_15</text>
<text x="42.9" y="140.1">H11</text>
<text x="42.9" y="142.5">G12</text>
<text x="167.1" y="138.2" transform="rotate(-90 167.1 138.2)">VSSQ</text>
<text x="169.5" y="138.2" transform="rotate(-90 169.5 138.2)">VSSQ</text>
<text x="171.9" y="138.2" transform="rotate(-90 171.9 138.2)">VSSQ</text>
<text x="174.3" y="138.2" transform="rotate(-90 174.3 138.2)">VSSQ</text>
<text x="176.8" y="138.2" transform="rotate(-90 176.8 138.2)">VSSQ</text>
<text x="179.2" y="138.2" transform="rotate(-90 179.2 138.2)">VSSQ</text>
<text x="181.6" y="138.2" transform="rotate(-90 181.6 138.2)">VSSQ</text>
<text x="184" y="138.2" transform="rotate(-90 184 138.2)">VSSQ</text>
<text x="186.4" y="138.2" transform="rotate(-90 186.4 138.2)">VSSQ</text>
<text x="191.3" y="138.2" transform="rotate(-90 191.3 138.2)">VSS</text>
<text x="193.7" y="138.2" transform="rotate(-90 193.7 138.2)">VSS</text>
<text x="196.1" y="138.2" transform="rotate(-90 196.1 138.2)">VSS</text>
<text x="198.5" y="138.2" transform="rotate(-90 198.5 138.2)">VSS</text>
<text x="200.9" y="138.2" transform="rotate(-90 200.9 138.2)">VSS</text>
<text x="203.3" y="138.2" transform="rotate(-90 203.3 138.2)">VSS</text>
<text x="205.7" y="138.2" transform="rotate(-90 205.7 138.2)">VSS</text>
<text x="208.2" y="138.2" transform="rotate(-90 208.2 138.2)">VSS</text>
<text x="210.6" y="138.2" transform="rotate(-90 210.6 138.2)">VSS</text>
<text x="213" y="138.2" transform="rotate(-90 213 138.2)">VSS</text>
<text x="215.4" y="138.2" transform="rotate(-90 215.4 138.2)">VSS</text>
<text x="217.8" y="138.2" transform="rotate(-90 217.8 138.2)">VSS</text>
<text x="18.7" y="148.4">IO_L20N_T3_A19_15</text>
<text x="18.8" y="146">IO_L20P_T3_A20_15</text>
<text x="42.9" y="145">H12</text>
<text x="42.9" y="147.4">H13</text>
<text x="42.9" y="149.8">G14</text>
<text x="166" y="145.2" transform="rotate(-90 166 145.2)">B1</text>
<text x="168.4" y="145.2" transform="rotate(-90 168.4 145.2)">B9</text>
<text x="170.9" y="145.3" transform="rotate(-90 170.9 145.3)">D1</text>
<text x="173.3" y="145.3" transform="rotate(-90 173.3 145.3)">D8</text>
<text x="175.7" y="145.2" transform="rotate(-90 175.7 145.2)">E2</text>
<text x="178.1" y="145.2" transform="rotate(-90 178.1 145.2)">E8</text>
<text x="180.5" y="145.1" transform="rotate(-90 180.5 145.1)">F9</text>
<text x="182.9" y="145.4" transform="rotate(-90 182.9 145.4)">G1</text>
<text x="185.4" y="145.4" transform="rotate(-90 185.4 145.4)">G9</text>
<text x="190.2" y="145.2" transform="rotate(-90 190.2 145.2)">A9</text>
<text x="192.6" y="145.2" transform="rotate(-90 192.6 145.2)">B3</text>
<text x="195" y="145.2" transform="rotate(-90 195 145.2)">E1</text>
<text x="197.4" y="145.4" transform="rotate(-90 197.4 145.4)">G8</text>
<text x="199.9" y="144.8" transform="rotate(-90 199.9 144.8)">J2</text>
<text x="202.3" y="144.8" transform="rotate(-90 202.3 144.8)">J8</text>
<text x="204.7" y="145.5" transform="rotate(-90 204.7 145.5)">M1</text>
<text x="207.1" y="145.5" transform="rotate(-90 207.1 145.5)">M9</text>
<text x="209.5" y="145.2" transform="rotate(-90 209.5 145.2)">P1</text>
<text x="211.9" y="145.2" transform="rotate(-90 211.9 145.2)">P9</text>
<text x="214.4" y="145.1" transform="rotate(-90 214.4 145.1)">T1</text>
<text x="216.8" y="145.1" transform="rotate(-90 216.8 145.1)">T9</text>
<text x="13.2" y="153.3">IO_L21N_T3_DQS_A18_15</text>
<text x="18" y="150.8">IO_L21P_T3_DQS_15</text>
<text x="18.8" y="155.7">IO_L22P_T3_A17_15</text>
<text x="42.9" y="152.2">F14</text>
<text x="42.9" y="154.6">H16</text>
<text x="15.8" y="160.5">IO_L23P_T3_FOE_B_15</text>
<text x="18.7" y="158.1">IO_L22N_T3_A16_15</text>
<text x="42.9" y="157">G16</text>
<text x="42.9" y="159.5">J15</text>
<text x="42.9" y="161.9">J16</text>
<text x="15.3" y="162.9">IO_L23N_T3_FWE_B_15</text>
<text x="18.4" y="167.8">IO_L24N_T3_RS0_15</text>
<text x="18.5" y="165.3">IO_L24P_T3_RS1_15</text>
<text x="42.9" y="164.3">H14</text>
<text x="42.9" y="166.7">G15</text>
<text x="29.6" y="170.2">IO_25_15</text>
<text x="42.9" y="169.1">G11</text>
</g>
<g font-size="1.7" fill="#808080">
<text x="252.1" y="15.4">1V35/4.6D</text>
<text x="102.3" y="34.8">1V35/4.6D</text>
<text x="136.2" y="39.6">1V35/4.6D</text>
<text x="215.9" y="42">1V35/4.6D</text>
<text x="51.6" y="54.1">DDR_DQ10</text>
<text x="51.6" y="58.9">DDR_DQ13</text>
<text x="51.6" y="56.5">DDR_DM1</text>
<text x="51.6" y="61.3">DDR_DQ15</text>
<text x="51.6" y="63.7">DDR_DQS1_P</text>
<text x="232.8" y="63.7">DDR_DQ0</text>
<text x="51.6" y="71">DDR_DQ9</text>
<text x="51.6" y="68.6">DDR_DQ11</text>
<text x="51.6" y="66.2">DDR_DQS1_N</text>
<text x="141.6" y="68.6">DDR_A0</text>
<text x="141.6" y="71">DDR_A1</text>
<text x="232.8" y="66.2">DDR_DQ1</text>
<text x="232.8" y="68.6">DDR_DQ2</text>
<text x="232.8" y="71">DDR_DQ3</text>
<text x="51.6" y="75.8">DDR_DQ12</text>
<text x="51.6" y="73.4">DDR_DQ14</text>
<text x="141.6" y="73.4">DDR_A2</text>
<text x="141.6" y="75.8">DDR_A3</text>
<text x="232.8" y="73.4">DDR_DQ4</text>
<text x="232.8" y="75.8">DDR_DQ5</text>
<text x="51.6" y="83.1">DDR_DQ0</text>
<text x="51.6" y="78.2">DDR_DQ8</text>
<text x="141.6" y="78.2">DDR_A4</text>
<text x="141.6" y="80.7">DDR_A5</text>
<text x="141.6" y="83.1">DDR_A6</text>
<text x="232.8" y="78.2">DDR_DQ6</text>
<text x="232.8" y="80.7">DDR_DQ7</text>
<text x="232.8" y="83.1">DDR_DQ8</text>
<text x="51.6" y="87.9">DDR_DQ7</text>
<text x="51.6" y="85.5">DDR_DM0</text>
<text x="141.6" y="85.5">DDR_A7</text>
<text x="141.6" y="87.9">DDR_A8</text>
<text x="232.8" y="85.5">DDR_DQ9</text>
<text x="232.8" y="87.9">DDR_DQ10</text>
<text x="51.6" y="90.3">DDR_DQ2</text>
<text x="51.6" y="92.7">DDR_DQS0_P</text>
<text x="51.6" y="95.2">DDR_DQS0_N</text>
<text x="140.6" y="92.7">DDR_A10</text>
<text x="140.7" y="95.2">DDR_A11</text>
<text x="141.6" y="90.3">DDR_A9</text>
<text x="232.8" y="90.3">DDR_DQ11</text>
<text x="232.8" y="92.7">DDR_DQ12</text>
<text x="232.8" y="95.2">DDR_DQ13</text>
<text x="51.6" y="100">DDR_DQ1</text>
<text x="51.6" y="97.6">DDR_DQ5</text>
<text x="140.6" y="97.6">DDR_A12</text>
<text x="140.6" y="100">DDR_A13</text>
<text x="232.8" y="97.6">DDR_DQ14</text>
<text x="232.8" y="100">DDR_DQ15</text>
<text x="51.6" y="102.4">DDR_DQ3</text>
<text x="51.6" y="104.8">DDR_DQ6</text>
<text x="51.6" y="107.2">DDR_RESET</text>
<text x="140.4" y="107.2">DDR_BA0</text>
<text x="232.8" y="107.2">DDR_DQS1_N</text>
<text x="232.8" y="104.8">DDR_DQS1_P</text>
<text x="51.6" y="109.7">DDR_DQ4</text>
<text x="51.6" y="112.1">DDR_A10</text>
<text x="140.4" y="109.7">DDR_BA1</text>
<text x="140.4" y="112.1">DDR_BA2</text>
<text x="232.8" y="109.7">DDR_DQS0_P</text>
<text x="232.8" y="112.1">DDR_DQS0_N</text>
<text x="51.6" y="114.5">DDR_BA0</text>
<text x="51.6" y="119.3">DDR_RAS</text>
<text x="51.6" y="116.9">DDR_WE</text>
<text x="98" y="116.9">DDR_CK_N</text>
<text x="124.1" y="116.9">DDR_CK_P</text>
<text x="139.1" y="119.3">DDR_CK_N</text>
<text x="139.2" y="116.9">DDR_CK_P</text>
<text x="232.8" y="116.9">DDR_DM1</text>
<text x="232.8" y="119.3">DDR_DM0</text>
<text x="51.6" y="124.2">DDR_CKE</text>
<text x="51.6" y="121.7">DDR_CAS</text>
<text x="140.2" y="121.7">DDR_CKE</text>
<text x="232.8" y="124.2">DDR_ODT</text>
<text x="51.6" y="126.6">DDR_A0</text>
<text x="51.6" y="131.4">DDR_A3</text>
<text x="51.6" y="129">DDR_A12</text>
<text x="140.2" y="129">DDR_RAS</text>
<text x="140.2" y="131.4">DDR_CAS</text>
<text x="141.3" y="126.6">DDR_CS</text>
<text x="232.8" y="131.4">DDR_RESET</text>
<text x="51.6" y="136.2">DDR_BA1</text>
<text x="51.6" y="133.8">DDR_CS</text>
<text x="140.9" y="133.8">DDR_WE</text>
<text x="51.6" y="141.1">DDR_A4</text>
<text x="51.6" y="143.5">DDR_A5</text>
<text x="51.6" y="138.7">DDR_BA2</text>
<text x="51.6" y="145.9">DDR_A7</text>
<text x="51.6" y="148.3">DDR_A9</text>
<text x="51.6" y="155.6">DDR_A6</text>
<text x="51.6" y="150.7">DDR_CK_P</text>
<text x="51.6" y="153.2">DDR_CK_N</text>
<text x="51.6" y="158">DDR_A1</text>
<text x="51.6" y="160.4">DDR_A13</text>
<text x="51.6" y="167.7">DDR_A2</text>
<text x="51.6" y="162.8">DDR_A8</text>
<text x="51.6" y="165.2">DDR_A11</text>
<text x="51.6" y="170.1">DDR_ODT</text>
</g>
</svg>
